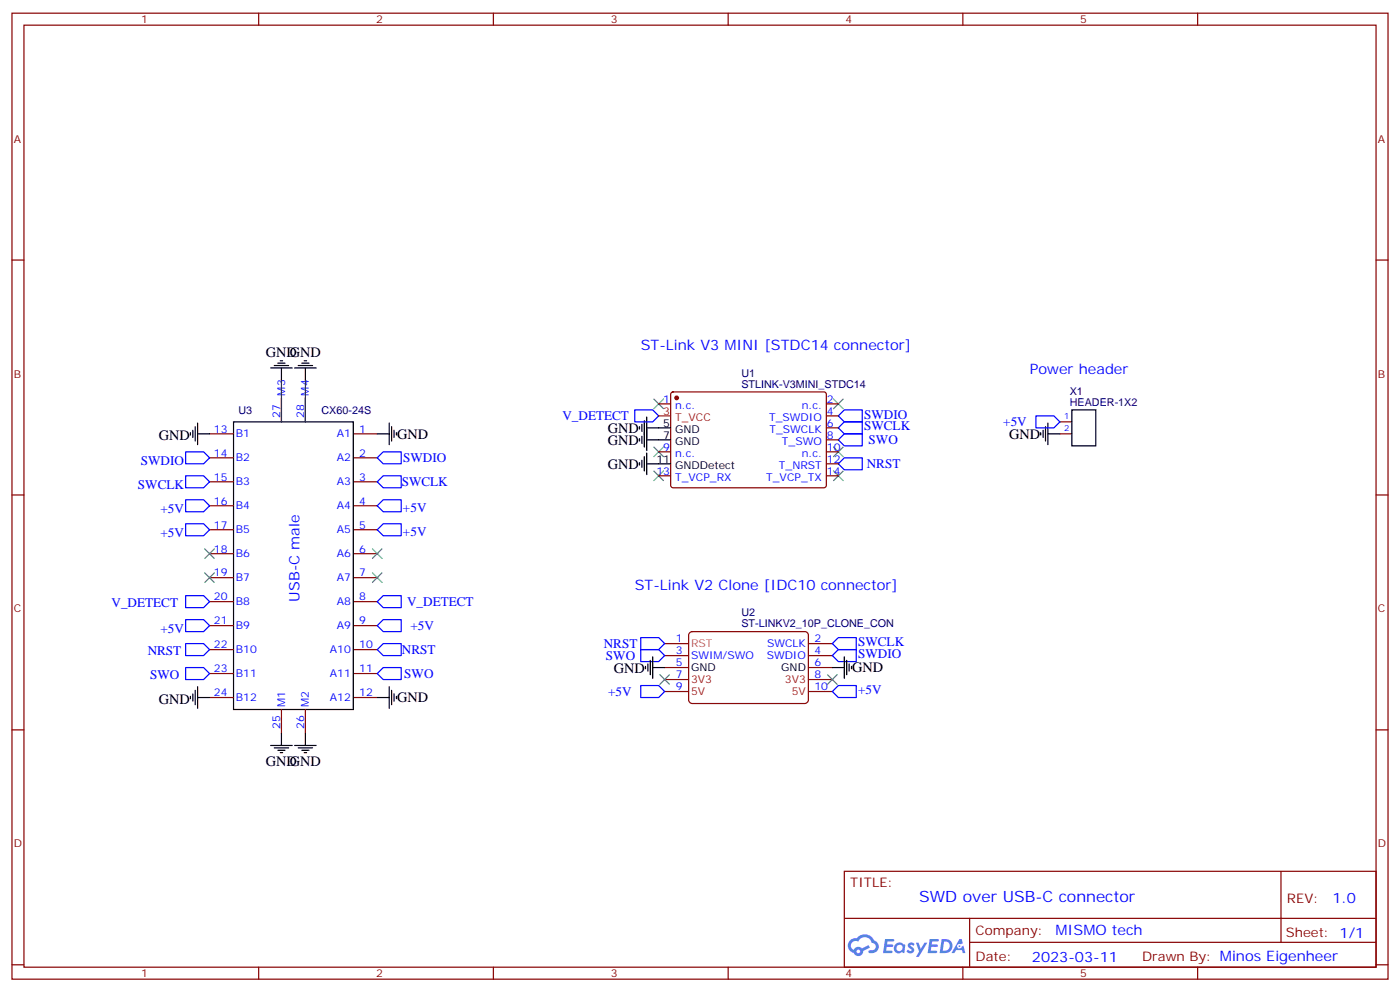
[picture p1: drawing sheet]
<svg xmlns="http://www.w3.org/2000/svg" width="412mm" height="292mm" viewBox="0 0 412 292" stroke-linecap="round" stroke-linejoin="round" font-family="sans-serif">
<g fill="none" stroke="#870000" stroke-width=".35">
<path d="M3.5 3.9h405.4v284.3h-405.4zM7.1 7.4h398.2v277.3h-398.2zM76.2 3.9v3.5M145.3 3.9v3.5M214.5 3.9v3.5M283.6 3.9v3.5M352.8 3.9v3.5M3.5 76.6h3.6M405.3 76.6h3.6M3.5 145.7h3.6M405.3 145.7h3.6M3.5 214.8h3.6"/>
<path d="M405.3 214.8h3.6M248.7 256.5h156.6v28.2h-156.6zM377.3 256.5v20.9M248.7 270.3h156.5M285.6 277.4h119.6M285.6 270.3v14.1M3.5 284h3.6M76.2 284.7v3.5M145.3 284.7v3.5M214.5 284.7v3.5M283.6 284.7v3.5M352.8 284.7v3.5"/>
<path d="M405.3 284h3.6"/>
</g>
<g fill="#5487ff">
<path d="M267.7 277.6a1.22 1.22 0 0 1 1.7 .3l-.4 .6a.47 .47 0 0 0-.3-.4 .47 .47 0 0 0-.5 .2l.1 .2a1.14 1.14 0 0 1 .8 1.8 1.14 1.14 0 0 1-1.9-.1l-.2-.1 .5-.6 .7 .4a.29 .29 0 0 0 .3-.2 .29 .29 0 0 0-.2-.3 1.04 1.04 0 0 1-.6-1.8z"/>
<path d="M260.7 276.4h2.4l.3 .2-.2 .5h-1.8l-.1 .9h1.5l.3 .4-.3 .3h-1.6l-.2 1.1 1.7 .1 .2 .3-.2 .3-2.6 .1z"/>
<path d="M273.8 276.4h2.4l.3 .2-.1 .5h-1.8l-.2 .9h1.6l.3 .4-.4 .3h-1.6l-.1 1.1 1.7 .1 .2 .3-.2 .3h-2.6z"/>
<path d="M282.6 276.4h.7l.3 1.3-.6 .3a.69 .69 0 0 0-1 .2 .69 .69 0 0 0 .4 1 .69 .69 0 0 0 .9-.6l.5-.3 .6 2.2h-.8l-.2-.8h-1.8l-.5 .8h-.8z"/>
<path d="M269.8 277.5h.8l.6 1.8 1.1-1.8h.9l-2.6 4.2h-.8l.9-1.6z"/>
<path d="M277.4 276.4l-.6 4.2h1.3a2.11 2.11 0 0 0 2.5-2.2 2.11 2.11 0 0 0-2.5-2zM278.1 277.1a1.39 1.39 0 0 1 1.7 1.5 1.39 1.39 0 0 1-1.8 1.2h-.3z"/>
<path d="M263.7 278a1.54 1.54 0 0 0-.1 2.2 1.54 1.54 0 0 0 2.2 .1l.6 .3 .3-2.3-.2-.3h-.4a1.49 1.49 0 0 0-2.4 0zM264 279a.94 .94 0 0 1 1.8 0 .94 .94 0 0 1-1.8 0z"/>
<path d="M250.4 276.8a2.18 2.18 0 0 0 1.1 3.7 1.44 1.44 0 0 0 1.6 .9 1.44 1.44 0 0 0 1.2-1.5l2-1-.5-.7-1.9 1a1.47 1.47 0 0 0-2.4 .4 1.39 1.39 0 0 1-.7-1.9 1.39 1.39 0 0 1 2-.5 2.12 2.12 0 0 1 2.2-1.3 2.12 2.12 0 0 1 1.9 1.7 1.14 1.14 0 0 1 1.1 1.4 1.14 1.14 0 0 1-1.7 .7 .43 .43 0 0 0-.5 .4 .43 .43 0 0 0 .4 .5 1.98 1.98 0 0 0 2.5-1.3 1.98 1.98 0 0 0-1.2-2.5 3.1 3.1 0 0 0-5.3-.7l-.9 .1zM252.3 280.1a.55 .55 0 0 1 1.1 0 .55 .55 0 0 1-1.1 0z"/>
<circle cx="282.6" cy="278.5" r=".26"/>
</g>
<g fill="none" stroke="#00f" stroke-width=".35">
<path d="M54.7 133h5.3l1.7 1.8-1.7 1.7h-5.3zM112.9 133h5.3v3.5h-5.3l-1.8-1.7zM187 120.6h5.3l1.7 1.8-1.7 1.8h-5.3zM246.9 125.9l1.8-1.7h5.3v3.5h-5.3zM246.9 122.4l1.8-1.8h5.3v3.6h-5.3zM246.9 136.5l1.8-1.7h5.3v3.5h-5.3zM246.9 129.5l1.8-1.8h5.3v3.5h-5.3zM305.2 122.4h5.2l1.8 1.8-1.8 1.7h-5.2zM54.7 140.1h5.3l1.7 1.7-1.7 1.8h-5.3zM54.7 147.1h5.3l1.7 1.8-1.7 1.7h-5.3zM54.7 154.2h5.3l1.7 1.7-1.7 1.8h-5.3zM111.1 141.8l1.8-1.7h5.3v3.5h-5.3z"/>
<path d="M112.9 147.1h5.3v3.5h-5.3l-1.8-1.7zM112.9 154.2h5.3v3.5h-5.3l-1.8-1.8zM54.7 175.3h5.3l1.7 1.8-1.7 1.8h-5.3zM111.1 177.1l1.8-1.8h5.3v3.6h-5.3zM54.7 196.5h5.3l1.7 1.8-1.7 1.7h-5.3zM54.7 189.4h5.3l1.7 1.8-1.7 1.8h-5.3zM54.7 182.4h5.3l1.7 1.7-1.7 1.8h-5.3zM112.9 182.4h5.3v3.5h-5.3l-1.8-1.8zM112.9 189.4h5.3v3.6h-5.3l-1.8-1.8zM112.9 196.5h5.3v3.5h-5.3l-1.8-1.7zM188.7 187.7h5.3l1.8 1.7-1.8 1.8h-5.3zM188.7 191.2h5.3l1.8 1.8-1.8 1.7h-5.3z"/>
<path d="M245.2 189.4l1.7-1.7h5.3v3.5h-5.3zM245.2 193l1.7-1.8h5.3v3.5h-5.3zM188.7 201.8h5.3l1.8 1.8-1.8 1.7h-5.3zM245.2 203.6l1.7-1.8h5.3v3.5h-5.3z"/>
</g>
<g fill="none" stroke="#000" stroke-width=".35">
<path d="M79.7 108.3h6.4M80.8 107.6h4.2M81.8 106.9h2.2M82.5 106.2h.8M82.9 108.3v3.5M86.8 108.3h6.3M87.8 107.6h4.3M88.9 106.9h2.1M89.6 106.2h.7M90 108.3v3.5M56.1 127.4v.7M56.8 126.6v2.2"/>
<path d="M57.5 125.6v4.2M58.2 127.7h3.5M58.2 124.5v6.4M68.8 124.2h35.3v84.6h-35.3zM111.1 127.7h3.6M114.7 124.5v6.4M115.4 125.6v4.2M116.1 126.6v2.2M116.8 127.4v.7M188.4 125.6v.7M188.4 129.1v.7M188.4 136.2v.7"/>
<path d="M189.1 124.9v2.1M189.1 128.4v2.1M189.1 135.5v2.1M189.8 123.8v7.8M189.8 134.4v4.2M190.5 125.9h7.1M190.5 122.8v9.8M190.5 133.3v6.4M190.5 129.5h7.1M190.5 136.5h7.1M306.6 127.4v.7M307.3 126.6v2.2"/>
<path d="M308 125.6v4.2M308.7 127.7h3.5M308.7 124.5v6.4M315.7 120.6h7.1v10.6h-7.1zM190.1 196.1v.7M190.9 195.4v2.2M191.6 194.4v4.2M192.3 196.5h3.5M192.3 193.3v6.4M245.2 196.5h3.5M248.7 193.3v6.4M249.4 194.4v4.2"/>
<path d="M250.1 195.4v2.2M250.8 196.1v.7M56.1 205v.7M56.8 204.3v2.1M57.5 203.2v4.2M58.2 205.3h3.5M58.2 202.1v6.4M79.7 219.4h6.4M82.9 215.9v3.5M86.8 219.4h6.3M90 215.9v3.5M111.1 205.3h3.6"/>
<path d="M114.7 202.1v6.4M115.4 203.2v4.2M116.1 204.3v2.1M116.8 205v.7M80.8 220.1h4.2M81.8 220.8h2.2M82.5 221.5h.8M87.8 220.1h4.3M88.9 220.8h2.1M89.6 221.5h.7"/>
</g>
<g fill="none" stroke="#870000" stroke-width=".35">
<path d="M82.9 117.1v7.1M90 117.1v7.1M194 118.9h3.6M197.8 115.6l.5-.2h44.7l.4 .7v27l-.7 .5-44.7-.1-.4-.6v-26.8zM243.4 118.9h3.5M61.7 127.7h7.1M61.7 134.8h7.1M104.1 127.7h7M104.1 134.8h7M194 133h3.6M243.4 136.5h3.5M243.4 133h3.5"/>
<path d="M243.4 129.5h3.5M243.4 125.9h3.5M243.4 122.4h3.5M312.2 124.2h3.5M312.2 127.7h3.5M61.7 141.8h7.1M61.7 148.9h7.1M61.7 155.9h7.1M104.1 141.8h7M104.1 148.9h7M104.1 155.9h7M194 140.1h3.6"/>
<path d="M243.4 140.1h3.5M61.7 163h7.1M61.7 170h7.1M61.7 177.1h7.1M104.1 163h7M104.1 170h7M104.1 177.1h7M61.7 184.1h7.1M61.7 191.2h7.1M61.7 198.3h7.1M104.1 184.1h7M104.1 191.2h7"/>
<path d="M104.1 198.3h7M195.8 189.4h7M195.8 193h7M195.8 196.5h7M203.1 186.3l.8-.4h33.2l.6 .2 .4 .9v19.4l-.5 .5-.5 .2-33.5-.1-.5-.4-.3-.6v-19zM238.1 189.4h7.1M238.1 193h7.1M238.1 196.5h7.1M61.7 205.3h7.1M82.9 208.8v7.1M90 208.8v7.1M104.1 205.3h7"/>
<path d="M195.8 200h7M195.8 203.6h7M238.1 200h7.1M238.1 203.6h7.1"/>
</g>
<g fill="none" stroke="#3c3" stroke-width=".35">
<path d="M192.6 117.5l2.8 2.8M195.4 117.5l-2.8 2.8M245.5 117.5l2.9 2.8M248.4 117.5l-2.9 2.8M192.6 131.6l2.8 2.8M192.6 138.6l2.8 2.9M195.4 131.6l-2.8 2.8M195.4 138.6l-2.8 2.9M245.5 131.6l2.9 2.8M245.5 138.6l2.9 2.9M248.4 131.6l-2.9 2.8M248.4 138.6l-2.9 2.9"/>
<path d="M60.3 168.6l2.8 2.8M60.3 161.6l2.8 2.8M63.1 168.6l-2.8 2.8M63.1 161.6l-2.8 2.8M109.7 168.6l2.8 2.8M109.7 161.6l2.8 2.8M112.5 168.6l-2.8 2.8M112.5 161.6l-2.8 2.8M194.4 198.6l2.8 2.8M197.2 198.6l-2.8 2.8M243.8 198.6l2.8 2.8M246.6 198.6l-2.8 2.8"/>
</g>
<circle cx="199.3" cy="117.1" r=".53" fill="#870000" stroke="#870000" stroke-width=".35"/>
<path d="M194 122.4h3.6" fill="none" stroke="#f00" stroke-width=".35"/>
<path d="M82.9 111.8v12.4M90 111.8v12.4" fill="none" stroke="#008700" stroke-width=".35"/>
<text font-size="4.6" fill="#00f" x="270.8" y="265.5">SWD over USB-C connector</text>
<g font-size="4.2">
<text x="78.3" y="105.1">GND</text>
<text x="85.4" y="105.1">GND</text>
<text x="46.8" y="129.5">GND</text>
<text x="116.9" y="129.1">GND</text>
<text x="179.1" y="127.4">GND</text>
<text x="179.1" y="130.9">GND</text>
<text x="297.2" y="129.2">GND</text>
<text x="179.1" y="138">GND</text>
<text x="180.8" y="198">GND</text>
<text x="251" y="197.9">GND</text>
<text x="46.8" y="207.1">GND</text>
<text x="116.9" y="206.7">GND</text>
<text x="78.3" y="225.5">GND</text>
<text x="85.4" y="225.5">GND</text>
</g>
<g font-size="4.2" fill="#00f">
<text x="188.7" y="103">ST-Link V3 MINI [STDC14 connector]</text>
<text x="303.4" y="110.1">Power header</text>
<text x="187" y="173.6">ST-Link V2 Clone [IDC10 connector]</text>
<text x="88.2" y="177.1" transform="rotate(-90 88.2 177.1)">USB-C male</text>
<text x="392.5" y="265.7">1.0</text>
<text x="310.9" y="275.3">MISMO tech</text>
<text x="304" y="283.1">2023-03-11</text>
</g>
<g font-size="3.9" fill="#00f">
<text x="165.7" y="123.6">V_DETECT</text>
<text x="254.5" y="123.2">SWDIO</text>
<text x="295.5" y="125.4">+5V</text>
<text x="254.5" y="126.7">SWCLK</text>
<text x="255.9" y="130.7">SWO</text>
<text x="41.5" y="136.8">SWDIO</text>
<text x="118.8" y="136">SWDIO</text>
<text x="255.3" y="137.8">NRST</text>
<text x="40.6" y="143.9">SWCLK</text>
<text x="118.3" y="143.1">SWCLK</text>
<text x="47.2" y="150.9">+5V</text>
<text x="118.7" y="150.6">+5V</text>
<text x="47.2" y="158">+5V</text>
<text x="118.7" y="157.7">+5V</text>
<text x="32.9" y="178.6">V_DETECT</text>
<text x="119.9" y="178.3">V_DETECT</text>
<text x="120.9" y="185.4">+5V</text>
<text x="47.2" y="186.2">+5V</text>
<text x="177.9" y="190.7">NRST</text>
<text x="252.8" y="190.2">SWCLK</text>
<text x="43.5" y="192.7">NRST</text>
<text x="118.4" y="192.5">NRST</text>
<text x="178.5" y="194.3">SWO</text>
<text x="252.8" y="193.7">SWDIO</text>
<text x="44.2" y="199.8">SWO</text>
<text x="119.1" y="199.5">SWO</text>
<text x="179.1" y="204.8">+5V</text>
<text x="252.8" y="204.3">+5V</text>
</g>
<g font-size="3.9" fill="#800">
<text x="250.5" y="261.1">TITLE:</text>
<text x="379.1" y="265.7">REV:</text>
<text x="287.4" y="275.3">Company:</text>
<text x="378.7" y="275.9">Sheet: 1/1</text>
<text x="287.4" y="282.9">Date:</text>
<text x="336.4" y="283">Drawn By: Minos Eigenheer</text>
</g>
<g font-size="3.2" fill="#800">
<text x="41.6" y="6.9">1</text>
<text x="110.8" y="6.9">2</text>
<text x="179.9" y="6.9">3</text>
<text x="249.1" y="6.9">4</text>
<text x="318.2" y="6.9">5</text>
<text x="4.1" y="42">A</text>
<text x="405.9" y="42">A</text>
<text x="4.1" y="111.1">B</text>
<text x="405.9" y="111.1">B</text>
<text x="4.1" y="180.3">C</text>
<text x="405.9" y="180.3">C</text>
<text x="4.1" y="249.4">D</text>
<text x="405.9" y="249.4">D</text>
<text x="41.6" y="287.7">1</text>
<text x="110.8" y="287.7">2</text>
<text x="179.9" y="287.7">3</text>
<text x="249.1" y="287.7">4</text>
<text x="318.2" y="287.7">5</text>
</g>
<g font-size="3.2" fill="#000080">
<text x="218.4" y="111">U1</text>
<text x="218.4" y="114.2">STLINK-V3MINI_STDC14</text>
<text x="315.1" y="119.6">HEADER-1X2</text>
<text x="315.1" y="116.3">X1</text>
<text x="70.2" y="121.8">U3</text>
<text x="94.7" y="121.8">CX60-24S</text>
<text x="218.4" y="184.6">ST-LINKV2_10P_CLONE_CON</text>
<text x="218.4" y="181.4">U2</text>
</g>
<g font-size="3.2" fill="#00f">
<text x="84" y="116.4" transform="rotate(-90 84 116.4)">M3</text>
<text x="91" y="116.4" transform="rotate(-90 91 116.4)">M4</text>
<text x="195.4" y="118.5">1</text>
<text x="243.6" y="118.5">2</text>
<text x="82.5" y="122.9" transform="rotate(-90 82.5 122.9)">27</text>
<text x="89.6" y="122.9" transform="rotate(-90 89.6 122.9)">28</text>
<text x="198.9" y="120.3">n.c.</text>
<text x="226.6" y="123.8">T_SWDIO</text>
<text x="236.1" y="120.3">n.c.</text>
<text x="243.6" y="125.6">6</text>
<text x="243.6" y="122.1">4</text>
<text x="63" y="127.4">13</text>
<text x="69.5" y="128.8">B1</text>
<text x="99.2" y="128.8">A1</text>
<text x="105.8" y="127.4">1</text>
<text x="226.7" y="127.4">T_SWCLK</text>
<text x="230.3" y="130.9">T_SWO</text>
<text x="243.6" y="129.1">8</text>
<text x="63" y="134.4">14</text>
<text x="69.5" y="135.8">B2</text>
<text x="99.2" y="135.8">A2</text>
<text x="105.8" y="134.4">2</text>
<text x="195.4" y="132.6">9</text>
<text x="198.9" y="134.4">n.c.</text>
<text x="229.4" y="137.9">T_NRST</text>
<text x="236.1" y="134.4">n.c.</text>
<text x="243.6" y="136.2">12</text>
<text x="243.6" y="132.6">10</text>
<text x="63" y="141.5">15</text>
<text x="69.5" y="142.9">B3</text>
<text x="99.2" y="142.9">A3</text>
<text x="105.8" y="141.5">3</text>
<text x="193.3" y="139.7">13</text>
<text x="198.9" y="141.5">T_VCP_RX</text>
<text x="225.7" y="141.5">T_VCP_TX</text>
<text x="243.6" y="139.7">14</text>
<text x="63" y="148.5">16</text>
<text x="69.5" y="149.9">B4</text>
<text x="99.2" y="149.9">A4</text>
<text x="105.8" y="148.5">4</text>
<text x="63" y="155.6">17</text>
<text x="105.8" y="155.6">5</text>
<text x="69.5" y="157">B5</text>
<text x="99.2" y="157">A5</text>
<text x="63" y="162.6">18</text>
<text x="69.5" y="164">B6</text>
<text x="99.2" y="164">A6</text>
<text x="105.8" y="162.6">6</text>
<text x="63" y="169.7">19</text>
<text x="69.5" y="171.1">B7</text>
<text x="99.2" y="171.1">A7</text>
<text x="105.8" y="169.7">7</text>
<text x="63" y="176.7">20</text>
<text x="69.5" y="178.2">B8</text>
<text x="99.2" y="178.2">A8</text>
<text x="105.8" y="176.7">8</text>
<text x="63" y="183.8">21</text>
<text x="69.5" y="185.2">B9</text>
<text x="99.2" y="185.2">A9</text>
<text x="105.8" y="183.8">9</text>
<text x="63" y="190.9">22</text>
<text x="105.8" y="190.9">10</text>
<text x="199.1" y="189.1">1</text>
<text x="225.9" y="190.5">SWCLK</text>
<text x="239.9" y="189.1">2</text>
<text x="63" y="197.9">23</text>
<text x="69.5" y="192.3">B10</text>
<text x="97.2" y="192.3">A10</text>
<text x="105.8" y="197.9">11</text>
<text x="199.1" y="192.6">3</text>
<text x="199.1" y="196.1">5</text>
<text x="203.6" y="194">SWIM/SWO</text>
<text x="225.8" y="194">SWDIO</text>
<text x="239.9" y="192.6">4</text>
<text x="239.9" y="196.1">6</text>
<text x="69.5" y="199.3">B11</text>
<text x="97.2" y="199.3">A11</text>
<text x="199.1" y="199.7">7</text>
<text x="199.1" y="203.2">9</text>
<text x="239.9" y="199.7">8</text>
<text x="239.9" y="203.2">10</text>
<text x="63" y="205">24</text>
<text x="69.5" y="206.4">B12</text>
<text x="84" y="208.1" transform="rotate(-90 84 208.1)">M1</text>
<text x="91" y="208.1" transform="rotate(-90 91 208.1)">M2</text>
<text x="97.2" y="206.4">A12</text>
<text x="105.8" y="205">12</text>
<text x="82.5" y="214.6" transform="rotate(-90 82.5 214.6)">25</text>
<text x="89.6" y="214.6" transform="rotate(-90 89.6 214.6)">26</text>
</g>
<g font-size="3.2" fill="#f00">
<text x="195.4" y="122.1">3</text>
<text x="198.9" y="123.8">T_VCC</text>
<text x="203.6" y="201.1">3V3</text>
<text x="231.2" y="201.1">3V3</text>
<text x="203.6" y="204.6">5V</text>
<text x="233.2" y="204.6">5V</text>
</g>
<g font-size="3.2">
<text x="195.4" y="125.6">5</text>
<text x="195.4" y="129.1">7</text>
<text x="198.9" y="127.4">GND</text>
<text x="198.9" y="130.9">GND</text>
<text x="193.3" y="136.2">11</text>
<text x="198.9" y="137.9">GNDDetect</text>
<text x="203.6" y="197.6">GND</text>
<text x="230.1" y="197.6">GND</text>
</g>
<text font-size="3.2" fill="#f90" x="203.6" y="190.5">RST</text>
<g font-size="2.5" fill="#00f">
<text x="313.5" y="123.5">1</text>
<text x="313.5" y="127">2</text>
</g>
</svg>
